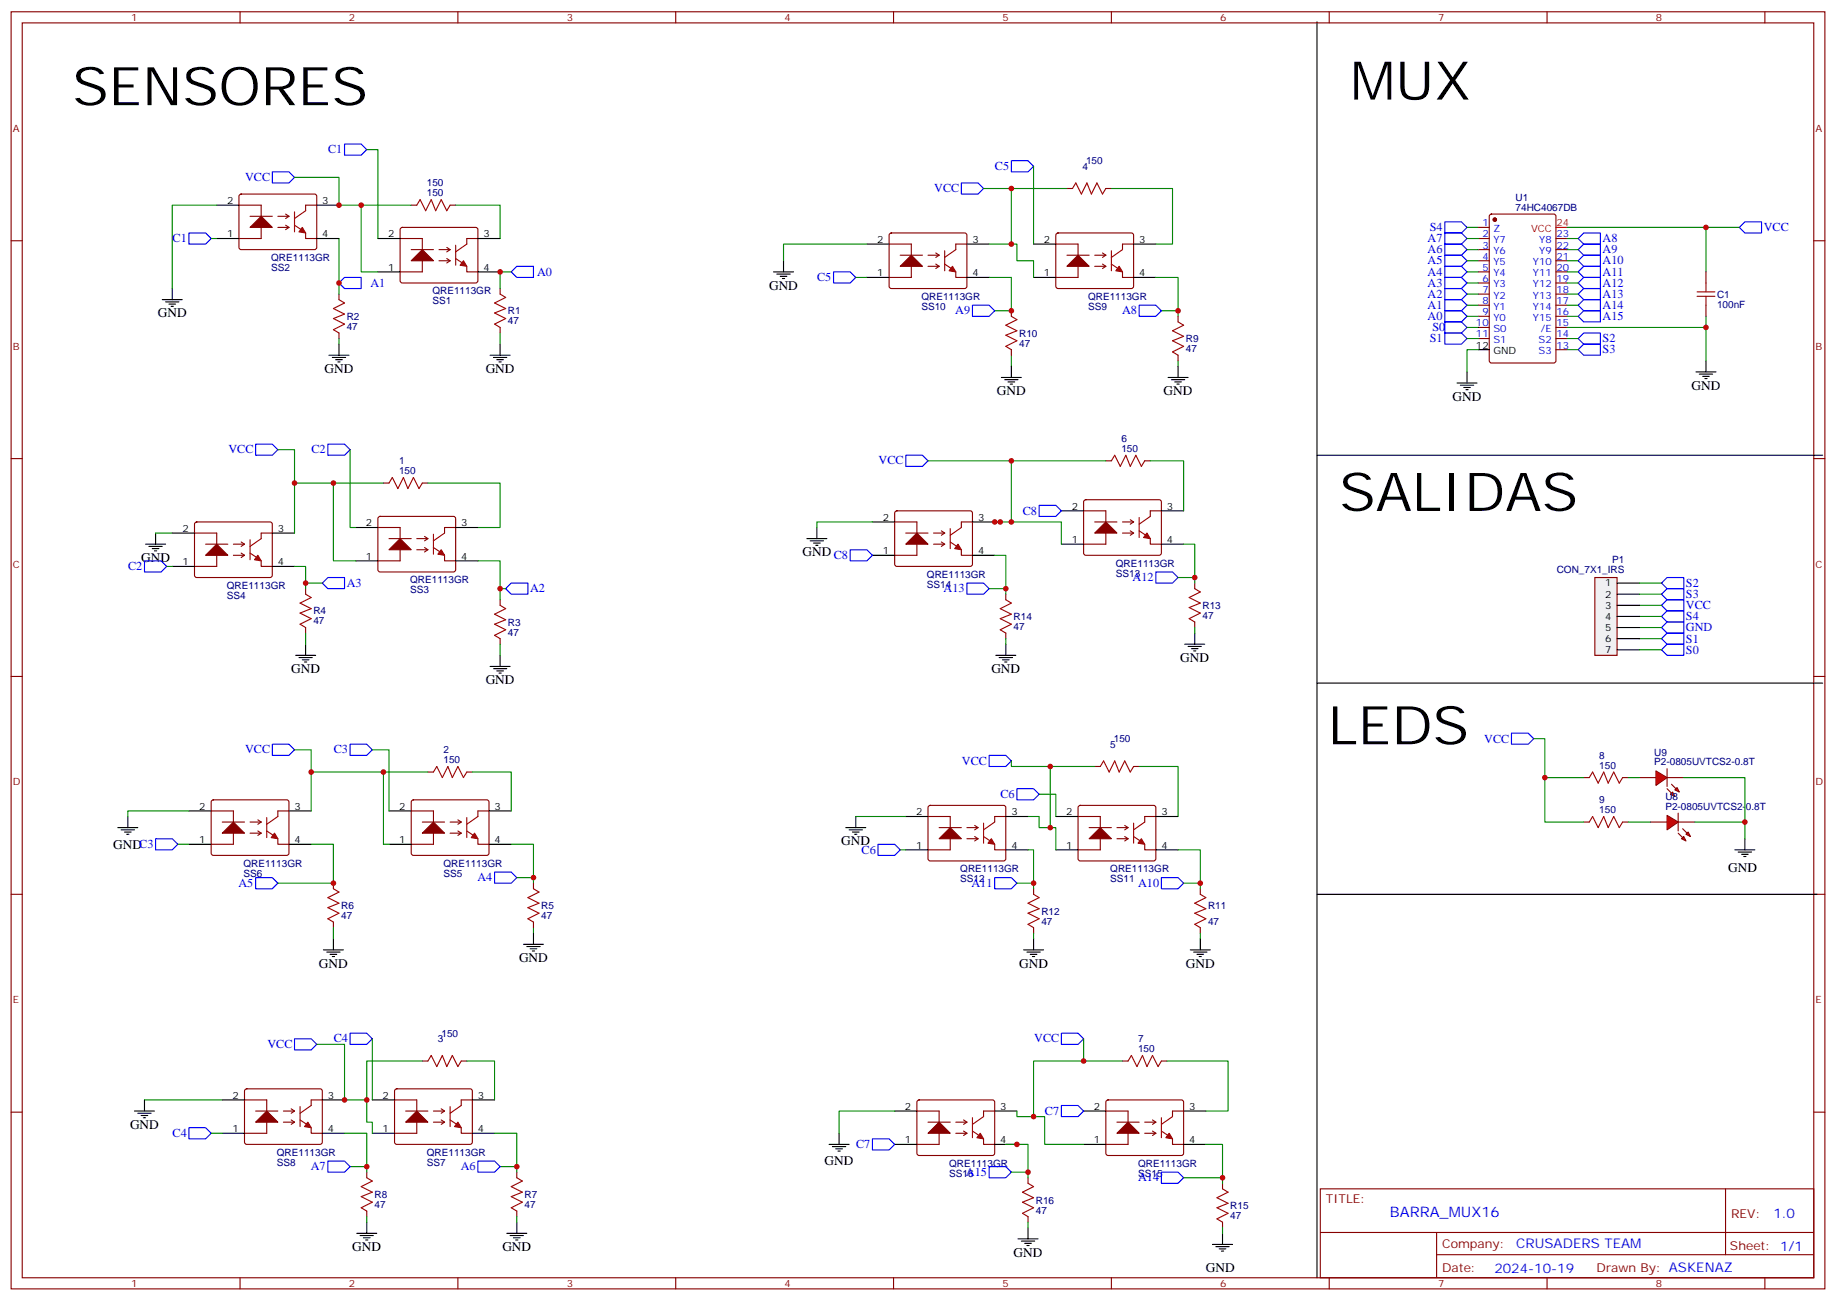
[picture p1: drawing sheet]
<svg xmlns="http://www.w3.org/2000/svg" width="583mm" height="413mm" viewBox="0 0 583 413" stroke-linecap="round" stroke-linejoin="round" font-family="sans-serif">
<g fill="none" stroke="#870000" stroke-width=".35">
<path d="M3.5 3.7h575.8v405.4h-575.8zM7.1 7.3h568.6v398.3h-568.6zM76.2 3.7v3.6M145.3 3.7v3.6M214.5 3.7v3.6M283.6 3.7v3.6M352.8 3.7v3.6M421.9 3.7v3.6M491.1 3.7v3.6M560.2 3.7v3.6M3.5 76.4h3.6M469.2 72.2h3.5"/>
<path d="M469.2 75.7h3.5M469.2 79.2h3.5M473 68.2l.4-.3h19.8l.6 .5 .1 46.1-.5 .7h-20l-.6-.4-.1-46.1zM493.9 75.7h3.5M493.9 79.2h3.5M575.7 76.4h3.6M469.2 82.8h3.5M469.2 86.3h3.5M469.2 89.8h3.5M469.2 93.3h3.5M469.2 96.9h3.5M493.9 82.8h3.5"/>
<path d="M493.9 86.3h3.5M493.9 89.8h3.5M493.9 93.3h3.5M493.9 96.9h3.5M469.2 100.4h3.5M469.2 103.9h3.5M469.2 107.5h3.5M493.9 100.4h3.5M493.9 103.9h3.5M493.9 107.5h3.5M493.9 111h3.5M3.5 145.6h3.6"/>
<path d="M575.7 145.6h3.6M3.5 214.7h3.6M575.7 214.7h3.6M520.3 246.8h5.3M529.2 246.8h5.3M3.5 283.8h3.6M575.7 283.8h3.6M3.5 353h3.6M575.7 353h3.6M419.1 377.3h156.6v28.3h-156.6zM547.7 377.4v20.8M419.1 391.2h156.5"/>
<path d="M456 398.2h119.6M456 391.2v14.1M76.2 405.6v3.5M145.3 405.6v3.5M214.5 405.6v3.5M283.6 405.6v3.5M352.8 405.6v3.5M421.9 405.6v3.5M491.1 405.6v3.5M560.2 405.6v3.5"/>
</g>
<circle cx="474.5" cy="69.7" r=".53" fill="#870000" stroke="#870000" stroke-width=".35"/>
<path d="M469.2 111h3.5" fill="none" stroke="#000" stroke-width=".35"/>
<path d="M493.9 72.2h3.5" fill="none" stroke="#f00" stroke-width=".35"/>
<g fill="#f00" stroke="#870000" stroke-width=".35">
<path d="M531.6 250.7l.7-.7 .7 1.4z"/>
<path d="M530.2 252.1l.7-.7 .7 1.4z"/>
</g>
<path d="M529.2 250.3l1.4 1.4M529.2 244v5.6M530.6 248.9l1.4 1.4" fill="none" stroke="#870000" stroke-width=".35"/>
<path d="M525.6 244.7l3.6 2.1-3.6 2.5z" fill="#f00" stroke="#870000" stroke-width=".35"/>
<path d="M523.9 260.9h5.3M532.7 260.9h5.3" fill="none" stroke="#870000" stroke-width=".35"/>
<g fill="#f00" stroke="#870000" stroke-width=".35">
<path d="M535.9 264.1l.7 1.4-1.4-.7z"/>
<path d="M533.8 266.2l.7-.7 .7 1.4z"/>
</g>
<path d="M532.7 258.1v5.6M532.7 264.4l1.4 1.5M534.1 263l1.4 1.4" fill="none" stroke="#870000" stroke-width=".35"/>
<path d="M529.2 258.8l3.5 2.1-3.5 2.5z" fill="#f00" stroke="#870000" stroke-width=".35"/>
<g fill="none" stroke="#00f" stroke-width=".35">
<path d="M458.6 70.4h5.3l1.8 1.8-1.8 1.7h-5.3zM458.6 77.5h5.3l1.8 1.7-1.8 1.8h-5.3zM458.6 73.9h5.3l1.8 1.8-1.8 1.8h-5.3zM502.7 73.9h5.3v3.6h-5.3l-1.8-1.8zM502.7 77.5h5.3v3.5h-5.3l-1.8-1.8zM553.9 70.4h5.3v3.5h-5.3l-1.8-1.7zM109.4 88.1h5.3v3.5h-5.3l-1.8-1.8zM164 84.5h5.3v3.6h-5.3l-1.7-1.8zM458.6 98.6h5.3l1.8 1.8-1.8 1.8h-5.3zM458.6 95.1h5.3l1.8 1.8-1.8 1.7h-5.3zM458.6 91.6h5.3l1.8 1.7-1.8 1.8h-5.3zM458.6 88.1h5.3l1.8 1.7-1.8 1.8h-5.3z"/>
<path d="M458.6 84.5h5.3l1.8 1.8-1.8 1.8h-5.3zM458.6 81h5.3l1.8 1.8-1.8 1.7h-5.3zM500.9 96.9l1.8-1.8h5.3v3.5h-5.3zM502.7 81h5.3v3.5h-5.3l-1.8-1.7zM502.7 84.5h5.3v3.6h-5.3l-1.8-1.8zM502.7 88.1h5.3v3.5h-5.3l-1.8-1.8zM502.7 91.6h5.3v3.5h-5.3l-1.8-1.8zM458.6 102.2h5.3l1.8 1.7-1.8 1.8h-5.3zM458.6 105.7h5.3l1.8 1.8-1.8 1.7h-5.3zM500.9 111l1.8-1.8h5.3v3.5h-5.3zM500.9 100.4l1.8-1.8h5.3v3.6h-5.3zM502.7 105.7h5.3v3.5h-5.3l-1.8-1.7z"/>
<path d="M527.4 199.2l1.8-1.8h5.3v3.5h-5.3zM529.2 183.3h5.3v3.5h-5.3l-1.8-1.7zM529.2 186.8h5.3v3.6h-5.3l-1.8-1.8zM529.2 190.4h5.3v3.5h-5.3l-1.8-1.8zM529.2 193.9h5.3v3.5h-5.3l-1.8-1.7zM529.2 200.9h5.3v3.6h-5.3l-1.8-1.8zM529.2 204.5h5.3v3.5h-5.3l-1.8-1.8z"/>
</g>
<g fill="none" stroke="#870000" stroke-width=".35">
<path d="M75.8 65.1h7.1v10.6h-7.1M76.1 61.8l.5-.2h23.2l.5 .2 .2 .5v16.5l-.7 .4h-23.5l-.5-.7v-16.2zM79.4 68.7h7M88.2 68.7h3.5M88.2 72.2h3.5M90.7 71.5l1 .7M90.7 67.9l1 .8M91.7 72.2l-1 .7M91.7 68.7l-1 .7M97 73.9v1.8h3.5M100.5 65.1h-3.5v1.8M127 75.7h7.1v10.6h-7.1"/>
<path d="M127.2 72.4l.5-.2h23.3l.5 .2 .2 .5-.1 16.5-.6 .4h-23.6l-.4-.7v-16.2zM130.5 65.1h1.8M130.5 79.2h7.1M139.3 79.2h3.6M141.8 78.5l1.1 .7M142.9 65.1h1.7M142.9 79.2l-1.1 .7M151.7 75.7h-3.5v1.8M282.2 77.5h7.1v10.6h-7.1M282.5 74.1l.4-.2h23.3l.5 .2 .2 .5v16.6l-.7 .4-23.5-.1-.5-.6v-16.3zM306.9 77.5h-3.5v1.7M335.1 77.5h7.1v10.6h-7.1"/>
<path d="M335.4 74.1l.4-.2h23.3l.5 .2 .2 .5v16.6l-.7 .4-23.5-.1-.5-.6v-16.3zM359.8 77.5h-3.5v1.7M139.3 82.8h3.6M141.8 82.1l1.1 .7M142.9 82.8l-1.1 .7M148.2 84.5v1.8h3.5M285.8 81h7M294.6 81h3.5M294.6 84.5h3.5M297 83.8l1.1 .7M297 80.3l1.1 .7M298.1 84.5l-1.1 .7"/>
<path d="M298.1 81l-1.1 .7M303.4 86.3v1.8h3.5M338.7 81h7M347.5 81h3.5M347.5 84.5h3.5M350 83.8l1 .7M350 80.3l1 .7M351 84.5l-1 .7M351 81l-1 .7M356.3 86.3v1.8h3.5M344.2 158.8l.5-.2h23.2l.5 .2 .3 .5-.1 16.5-.7 .4h-23.5l-.4-.7v-16.2zM61.7 169.2h7.1v10.6h-7.1"/>
<path d="M62 165.9l.4-.2h23.3l.5 .2 .2 .5v16.5l-.7 .4-23.5-.1-.5-.6v-16.2zM65.3 172.7h7M74.1 176.2h3.5M74.1 172.7h3.5M76.6 175.5l1 .7M76.6 172l1 .7M77.6 176.2l-1 .8M77.6 172.7l-1 .7M82.9 178v1.8h3.5M86.4 169.2h-3.5v1.8M119.9 167.4h7.1v10.6h-7.1M120.2 164.1l.4-.2h23.3l.5 .2 .2 .5v16.5l-.7 .4h-23.5l-.5-.7v-16.2z"/>
<path d="M123.5 171h7M132.3 171h3.5M132.3 174.5h3.5M134.8 173.8l1 .7M134.8 170.3l1 .7M135.8 174.5l-1 .7M135.8 171l-1 .7M141.1 176.2v1.8h3.5M144.6 167.4h-3.5v1.8M284 165.7h7v10.5h-7M284.2 162.3l.5-.2h23.3l.5 .2 .2 .5-.1 16.5-.6 .5-23.6-.1-.4-.6v-16.3zM287.5 169.2h7.1"/>
<path d="M296.3 169.2h3.6M296.3 172.7h3.6M298.8 172l1.1 .7M298.8 168.5l1.1 .7M299.9 172.7l-1.1 .7M299.9 169.2l-1.1 .7M305.2 174.5v1.7h3.5M308.7 165.7h-3.5v1.7M344 162.1h7v10.6h-7M347.5 165.7h7M356.3 169.2h3.5M356.3 165.7h3.5"/>
<path d="M358.8 168.5l1 .7M358.8 165l1 .7M359.8 169.2l-1 .7M359.8 165.7l-1 .7M365.1 171v1.7h3.6M368.7 162.1h-3.6v1.8M67 257.4h7.1v10.6h-7.1M67.3 254.1l.4-.2h23.3l.5 .2 .2 .5v16.5l-.7 .4-23.5-.1-.5-.6v-16.2zM91.7 257.4h-3.5v1.8M130.5 257.4h7.1v10.6h-7.1M130.8 254.1l.4-.2h23.3l.5 .2 .2 .5v16.5l-.7 .4-23.5-.1-.5-.6v-16.2zM155.2 257.4h-3.5v1.8"/>
<path d="M294.6 259.2h7v10.5h-7M294.8 255.8l.5-.2h23.3l.5 .2 .2 .5-.1 16.5-.6 .5-23.6-.1-.4-.6v-16.3zM319.3 259.2h-3.6v1.7M342.2 259.2h7v10.5h-7M342.4 255.8l.5-.2h23.3l.5 .2 .2 .5-.1 16.5-.6 .5-23.6-.1-.4-.6v-16.3zM366.9 259.2h-3.5v1.7M70.6 260.9h7M79.4 260.9h3.5M79.4 264.4h3.5M81.8 263.7l1.1 .7M81.8 260.2l1.1 .7M82.9 264.4l-1.1 .7"/>
<path d="M82.9 260.9l-1.1 .7M88.2 266.2v1.8h3.5M134.1 260.9h7M142.9 260.9h3.5M142.9 264.4h3.5M145.3 263.7l1.1 .7M145.3 260.2l1.1 .7M146.4 264.4l-1.1 .7M146.4 260.9l-1.1 .7M151.7 266.2v1.8h3.5M298.1 262.7h7.1M306.9 262.7h3.5"/>
<path d="M306.9 266.2h3.5M309.4 265.5l1 .7M309.4 262l1 .7M310.4 266.2l-1 .7M310.4 262.7l-1 .7M315.7 268v1.7h3.6M345.7 262.7h7.1M354.5 262.7h3.6M354.5 266.2h3.6M357 265.5l1.1 .7M357 262l1.1 .7M358.1 266.2l-1.1 .7"/>
<path d="M358.1 262.7l-1.1 .7M363.4 268v1.7h3.5M77.6 349.1h7.1v10.6h-7.1M77.8 345.8l.5-.2h23.3l.5 .2 .2 .5-.1 16.5-.6 .4h-23.6l-.4-.7v-16.2zM81.1 352.6h7.1M90 356.2h3.5M90 352.6h3.5M92.4 355.5l1.1 .7M92.4 351.9l1.1 .7M93.5 356.2l-1.1 .7M93.5 352.6l-1.1 .7M98.8 357.9v1.8h3.5"/>
<path d="M102.3 349.1h-3.5v1.8M125.2 349.1h7.1v10.6h-7.1M125.5 345.8l.4-.2h23.3l.5 .2 .2 .5v16.5l-.7 .4h-23.5l-.5-.7v-16.2zM128.8 352.6h7M137.6 356.2h3.5M137.6 352.6h3.5M140.1 355.5l1 .7M140.1 351.9l1 .7M141.1 356.2l-1 .7M141.1 352.6l-1 .7M146.4 357.9v1.8h3.5M149.9 349.1h-3.5v1.8"/>
<path d="M291 352.6h7.1v10.6h-7.1M291.3 349.3l.4-.2h23.3l.5 .2 .2 .5v16.5l-.7 .4h-23.5l-.5-.7v-16.2zM294.6 356.2h7M303.4 356.2h3.5M303.4 359.7h3.5M305.9 359l1 .7M305.9 355.5l1 .7M306.9 359.7l-1 .7M306.9 356.2l-1 .7M315.7 352.6h-3.5v1.8M351 352.6h7.1v10.6h-7.1M351.2 349.3l.5-.2h23.3l.5 .2 .2 .5-.1 16.5-.6 .4h-23.6l-.4-.7v-16.2z"/>
<path d="M354.5 356.2h7.1M363.4 356.2h3.5M363.4 359.7h3.5M365.8 359l1.1 .7M365.8 355.5l1.1 .7M366.9 359.7l-1.1 .7M366.9 356.2l-1.1 .7M375.7 352.6h-3.5v1.8M312.2 361.5v1.7h3.5M372.2 361.5v1.7h3.5"/>
</g>
<g fill="#870000" stroke="#870000" stroke-width=".35">
<path d="M294.6 359.7l3.5-3.5 3.5 3.5z"/>
<path d="M354.5 359.7l3.6-3.5 3.5 3.5z"/>
<path d="M291 169.2l3.6 3.5h-7.1z"/>
<path d="M347.5 169.2l3.5-3.5 3.5 3.5z"/>
<path d="M298.1 266.2l3.5-3.5 3.6 3.5z"/>
<path d="M345.7 266.2l3.5-3.5 3.6 3.5z"/>
<path d="M285.8 84.5l3.5-3.5 3.5 3.5z"/>
<path d="M338.7 84.5l3.5-3.5 3.5 3.5z"/>
<path d="M81.1 356.2l3.6-3.6 3.5 3.6z"/>
<path d="M128.8 356.2l3.5-3.6 3.5 3.6z"/>
<path d="M70.6 264.4l3.5-3.5 3.5 3.5z"/>
<path d="M134.1 264.4l3.5-3.5 3.5 3.5z"/>
<path d="M65.3 176.2l3.5-3.5 3.5 3.5z"/>
<path d="M123.5 174.5l3.5-3.5 3.5 3.5z"/>
<path d="M79.4 72.2l3.5-3.5 3.5 3.5z"/>
<path d="M130.5 82.8l3.6-3.6 3.5 3.6z"/>
</g>
<g fill="none" stroke="#000" stroke-width=".35">
<path d="M68.8 75.7h7M68.8 65.1h7M100.5 75.7h7.1M100.5 65.1h7.1M119.9 75.7h7.1M151.7 75.7h7M275.2 77.5h7M306.9 77.5h7.1M328.1 77.5h7M359.8 77.5h7.1M119.9 86.3h7.1M151.7 86.3h7"/>
<path d="M275.2 88.1h7M306.9 88.1h7.1M328.1 88.1h7M359.8 88.1h7.1M104.4 112.7h6.4M105.5 113.5h4.2M106.5 114.2h2.2M107.2 114.9h.7M107.6 109.2v3.5M538.3 118h6.4M539.4 118.7h4.2M540.5 119.5h2.1"/>
<path d="M541.5 114.5v3.5M541.2 120.2h.7M54.7 179.8h7M54.7 169.2h7M86.4 179.8h7.1M86.4 169.2h7.1M112.9 178h7M112.9 167.4h7M144.6 178h7.1M144.6 167.4h7.1M276.9 176.2h7.1M276.9 165.7h7.1"/>
<path d="M308.7 176.2h7M308.7 165.7h7M336.9 172.7h7.1M336.9 162.1h7.1M368.7 172.7h7M368.7 162.1h7M60 257.4h7M91.7 257.4h7.1M123.5 257.4h7M155.2 257.4h7.1M287.5 259.2h7.1M319.3 259.2h7"/>
<path d="M335.1 259.2h7.1M366.9 259.2h7M60 268h7M91.7 268h7.1M123.5 268h7M155.2 268h7.1M287.5 269.7h7.1M319.3 269.7h7M335.1 269.7h7.1M366.9 269.7h7M70.6 359.7h7M70.6 349.1h7"/>
<path d="M102.3 359.7h7.1M102.3 349.1h7.1M118.2 359.7h7M118.2 349.1h7M149.9 359.7h7.1M149.9 349.1h7.1M284 352.6h7M315.7 352.6h7.1M344 352.6h7M375.7 352.6h7.1M284 363.2h7M315.7 363.2h7.1"/>
<path d="M344 363.2h7M375.7 363.2h7.1"/>
</g>
<g fill="#a10000" stroke="#a10000" stroke-width=".35">
<path d="M311.1 359.7l1.1 1.8-2.1-.4z"/>
<path d="M371.1 359.7l1.1 1.8-2.1-.4z"/>
<path d="M304.1 172.7l1.1 1.8-2.2-.4z"/>
<path d="M364.1 169.2l1 1.8-2.1-.4z"/>
<path d="M314.7 266.2l1 1.8-2.1-.4z"/>
<path d="M362.3 266.2l1.1 1.8-2.2-.4z"/>
<path d="M302.3 84.5l1.1 1.8-2.1-.4z"/>
<path d="M355.2 84.5l1.1 1.8-2.1-.4z"/>
<path d="M97.7 356.2l1.1 1.7-2.1-.3z"/>
<path d="M145.3 356.2l1.1 1.7-2.1-.3z"/>
<path d="M87.1 264.4l1.1 1.8-2.1-.3z"/>
<path d="M150.6 264.4l1.1 1.8-2.1-.3z"/>
<path d="M81.8 176.2l1.1 1.8-2.1-.3z"/>
<path d="M140.1 174.5l1 1.7-2.1-.3z"/>
<path d="M96 72.2l1 1.7-2.1-.3z"/>
<path d="M147.1 82.8l1.1 1.7-2.2-.3z"/>
</g>
<g fill="none" stroke="#a10000" stroke-width=".35">
<path d="M93.5 67.2v6.4M93.5 71.5l2.1 1.4M97 66.9l-3.5 2.5M132.3 65.1l1-1.7 1.8 3.5 1.8-3.5 1.4 3.5 1.8-3.5 1.7 3.5 1.1-1.8M144.6 77.8v6.4M148.2 77.5l-3.6 2.4M299.9 79.6v6.3M303.4 79.2l-3.5 2.5M352.8 79.6v6.3M356.3 79.2l-3.5 2.5M144.6 82.1l2.2 1.4M299.9 83.8l2.1 1.4"/>
<path d="M352.8 83.8l2.1 1.4M79.4 171.3v6.4M79.4 175.5l2.1 1.5M82.9 171l-3.5 2.4M137.6 169.5v6.4M137.6 173.8l2.1 1.4M141.1 169.2l-3.5 2.5M301.6 167.8v6.3M301.6 172l2.1 1.4M305.2 167.4l-3.6 2.5M361.6 164.3v6.3M361.6 168.5l2.1 1.4"/>
<path d="M365.1 163.9l-3.5 2.5M84.7 259.5v6.4M88.2 259.2l-3.5 2.4M148.2 259.5v6.4M151.7 259.2l-3.5 2.4M84.7 263.7l2.1 1.4M148.2 263.7l2.1 1.4M312.2 261.3v6.3M312.2 265.5l2.1 1.4M315.7 260.9l-3.5 2.5M359.8 261.3v6.3M359.8 265.5l2.1 1.4"/>
<path d="M363.4 260.9l-3.6 2.5M95.2 351.2v6.4M95.2 355.5l2.2 1.4M98.8 350.9l-3.6 2.4M142.9 351.2v6.4M142.9 355.5l2.1 1.4M146.4 350.9l-3.5 2.4M308.7 354.8v6.3M308.7 359l2.1 1.4M312.2 354.4l-3.5 2.5M368.7 354.8v6.3M368.7 359l2.1 1.4"/>
<path d="M372.2 354.4l-3.5 2.5"/>
</g>
<path d="M520.3 188.6h7.1M520.3 192.1h7.1M520.3 195.7h7.1M520.3 199.2h7.1M520.3 202.7h7.1M520.3 206.2h7.1" fill="none" stroke="#008700" stroke-width=".35"/>
<path d="M506.2 183.3h7.1v24.7h-7.1z" fill="#f0f0f0" stroke="#870000" stroke-width=".35"/>
<g fill="none" stroke="#000" stroke-width=".35">
<path d="M418 6.9v398.7M51.5 95.1h6.4M52.6 95.8h4.2M53.6 96.5h2.1M54.3 97.2h.7M54.7 91.6v3.5M245.5 86.3h6.4M246.6 87h4.2M247.6 87.7h2.2M248.4 88.4h.7M248.7 82.8v3.5M155.6 112.7h6.3"/>
<path d="M156.6 113.5h4.3M157.7 114.2h2.1M158.4 114.9h.7M158.7 109.2v3.5M317.9 119.8h6.3M321 116.3v3.5M370.8 119.8h6.3M373.9 116.3v3.5M465.7 118v3.6M318.9 120.5h4.2M320 121.2h2.1M320.7 121.9h.7"/>
<path d="M371.8 120.5h4.3M372.9 121.2h2.1M373.6 121.9h.7M462.5 121.6h6.3M463.5 122.3h4.3M464.6 123h2.1M465.3 123.7h.7M418 144.5h160.6M46.2 172.7h6.4M47.3 173.4h4.2M48.3 174.1h2.1M49 174.8h.7"/>
<path d="M49.4 169.2v3.5M256.1 171h6.4M257.2 171.7h4.2M258.2 172.4h2.1M258.9 173.1h.7M259.3 167.4v3.6M513.3 185.1h7M513.3 188.6h7M513.3 192.1h7M513.3 195.7h7M513.3 199.2h7M93.8 208h6.4"/>
<path d="M94.9 208.7h4.2M96 209.4h2.1M96.7 210.1h.7M97 204.5v3.5M155.6 211.5h6.3M156.6 212.2h4.3M157.7 212.9h2.1M158.4 213.6h.7M158.7 208v3.5M316.1 208h6.3M317.1 208.7h4.3M318.2 209.4h2.1"/>
<path d="M318.9 210.1h.7M319.3 204.5v3.5M376.1 204.5h6.3M377.1 205.2h4.3M378.2 205.9h2.1M378.9 206.6h.7M379.2 200.9v3.6M418 216.8h160.6M513.3 202.7h7M513.3 206.2h7M40.6 259.2v3.5M271.6 259.2v3.5"/>
<path d="M37.4 262.7h6.3M38.5 263.4h4.2M39.5 264.1h2.1M40.2 264.8h.7M268.5 262.7h6.3M269.5 263.4h4.3M270.6 264.1h2.1M271.3 264.8h.7M550.7 269.7h6.3M551.7 270.4h4.3M552.8 271.1h2.1M553.5 271.9h.7"/>
<path d="M553.9 266.2v3.5M105.8 298v3.5M166.2 299.7h6.3M169.3 296.2v3.5M328.1 298v3.5M381 298v3.5M418 283.8h158.8M102.7 301.5h6.3M103.7 302.2h4.2M104.8 302.9h2.1M105.5 303.6h.7M167.2 300.4h4.2"/>
<path d="M168.3 301.1h2.1M169 301.8h.7M324.9 301.5h6.4M326 302.2h4.2M327 302.9h2.1M327.7 303.6h.7M377.8 301.5h6.4M378.9 302.2h4.2M379.9 302.9h2.2M380.6 303.6h.8M42.7 352.6h6.3M43.7 353.3h4.3"/>
<path d="M44.8 354h2.1M45.5 354.8h.7M45.9 349.1v3.5M266.3 359.7v3.5M263.2 363.2h6.3M264.2 363.9h4.3M265.3 364.6h2.1M266 365.3h.7M113.2 391.4h6.4M114.3 392.1h4.2M115.4 392.9h2.1M116.1 393.6h.7"/>
<path d="M116.4 387.9v3.5M160.9 391.4h6.3M161.9 392.1h4.3M163 392.9h2.1M163.7 393.6h.7M164 387.9v3.5M323.1 393.2h6.4M324.2 393.9h4.2M325.3 394.6h2.1M326 395.3h.7M326.3 389.7v3.5M384.9 395h6.3"/>
<path d="M385.9 395.7h4.3M387 396.4h2.1M387.7 397.1h.7M388.1 391.4v3.6"/>
</g>
<g fill="none" stroke="#008700" stroke-width=".35">
<path d="M93.5 56.3h14.1v8.8h7.1M116.4 47.5h3.5v28.2M312.2 59.8h8.8M328.1 52.8v24.7M338.7 59.8h-17.7v17.7h-7M352.8 59.8h19.4v17.7h-5.3M67 75.7h1.8M68.8 65.1h-14.1v26.5M107.6 75.7v17.6M130.5 65.1h-15.8v21.2h5.2M144.6 65.1h14.1v10.6M275.2 77.5h-26.5v5.3"/>
<path d="M321 77.5h1.8v5.3h5.3v5.3M465.7 79.2h3.5M465.7 75.7h3.5M465.7 72.2h3.5M497.4 79.2h3.5M497.4 75.7h3.5M497.4 72.2h54.7M541.5 72.2v14.1M162.3 86.3h-3.6v5.3M271.6 88.1h3.6M314 88.1h7v10.5h-5.3M366.9 88.1h7v12.3"/>
<path d="M368.7 98.6h5.2M465.7 96.9h3.5M465.7 93.3h3.5M465.7 89.8h3.5M465.7 86.3h3.5M465.7 82.8h3.5M497.4 82.8h3.5M497.4 96.9h3.5M497.4 93.3h3.5M497.4 89.8h3.5M497.4 86.3h3.5M107.6 107.5v1.7"/>
<path d="M158.7 105.7v3.5M321 112.7v3.6M373.9 114.5v1.8M465.7 100.4h3.5M465.7 103.9h3.5M465.7 107.5h3.5M469.2 111h-3.5v7M497.4 103.9h44.1v10.6M497.4 100.4h3.5M497.4 107.5h3.5M497.4 111h3.5M541.5 100.4v3.5"/>
<path d="M88.2 142.7h5.3v26.5M93.5 153.3h12.3M111.1 142.7v24.7h1.8M121.7 153.3h-15.9v24.7h7.1M135.8 153.3h22.9v14.1h-7M294.6 146.3h56.4M321 146.3v19.4M365.1 146.3h10.6v15.8M49.4 169.2h5.3M52.9 179.8h1.8M93.5 179.8h3.5v5.3M151.7 178h7v12.4"/>
<path d="M276.9 165.7h-17.6v1.7M315.7 176.2h3.6v12.4M317.5 165.7h-1.8h21.2v7M375.7 172.7h3.5v12.4M102.3 185.1h-5.3v1.7M158.7 186.8h1.8M314 186.8h5.3M373.9 183.3h5.3M379.2 199.2v1.7M520.3 185.1h7.1M97 200.9v3.6M158.7 204.5v3.5"/>
<path d="M319.3 202.7v1.8M93.5 238h5.3v19.4M118.2 238h5.3v19.4M486.8 234.5h3.6v12.3M60 257.4h-19.4v1.8M98.8 245h22.9v23h1.8M121.7 245h14.1M149.9 245h12.4v12.4M271.6 259.2h15.9M321 241.5v1.8h26.5M326.3 259.2h3.5v3.5h5.3v7M329.8 252.1h5.3v7.1"/>
<path d="M333.4 243.3v19.4M361.6 243.3h12.3v15.9M502.7 246.8h-12.3v14.1h12.3M516.8 246.8h3.5M534.5 246.8h19.4v19.4M56.4 268h3.6M98.8 268h7v12.3h-17.6M162.3 268h7v12.3M164 278.6h5.3M285.8 269.7h1.7M326.3 269.7h1.8v12.4M373.9 269.7h7.1v12.4"/>
<path d="M516.8 260.9h7.1M538 260.9h15.9M105.8 294.4v3.6M169.3 294.4v1.8M322.8 280.3h5.3M328.1 296.2v1.8M375.7 280.3h5.3M381 296.2v1.8M100.5 331.5h8.9v17.6h7M118.2 329.7v19.4M134.1 336.8h-17.7v19.4h1.8v3.5M148.2 336.8h8.8v12.3"/>
<path d="M344 329.7v7.1h12.3M344 336.8h-15.9v17.6M370.4 336.8h19.4v15.8h-7M45.9 349.1h24.7M67 359.7h3.6M109.4 359.7h7v12.3M157 359.7h7v12.3M284 352.6h-17.7v7.1M322.8 352.6v1.8h8.8v8.8h12.4M111.1 370.3h5.3M158.7 370.3h5.3M319.3 363.2h7v8.8h-5.3"/>
<path d="M326.3 372v1.8M375.7 373.8h12.4M382.8 363.2h5.3v12.4M116.4 386.2v1.7M164 386.2v1.7M326.3 387.9v1.8M388.1 389.7v1.7"/>
</g>
<g fill="none" stroke="#a10000" stroke-width=".35">
<path d="M340.4 59.8l1.1-1.7 1.8 3.5 1.7-3.5 1.4 3.5 1.8-3.5 1.8 3.5 1-1.8M107.6 95.1l1.8 1.1-3.6 1.7 3.6 1.8-3.6 1.4 3.6 1.8-3.6 1.7 1.8 1.1M158.7 93.3l1.8 1.1-3.5 1.8 3.5 1.7-3.5 1.4 3.5 1.8-3.5 1.8 1.7 1M538.7 92.6h5.6M538.7 94.1h5.6M541.5 89.8v2.8M541.5 94.1v2.8M321 100.4l1.8 1.1-3.5 1.7 3.5 1.8-3.5 1.4 3.5 1.8-3.5 1.7 1.7 1.1M373.9 102.2l1.8 1-3.5 1.8 3.5 1.8-3.5 1.4 3.5 1.7-3.5 1.8 1.7 1M123.5 153.3l1-1.7 1.8 3.5 1.8-3.5 1.4 3.5 1.7-3.5 1.8 3.5 1.1-1.8M352.8 146.3l1-1.8 1.8 3.5 1.8-3.5 1.4 3.5 1.7-3.5 1.8 3.5 1.1-1.7M97 188.6l1.8 1.1-3.6 1.7 3.6 1.8-3.6 1.4 3.6 1.8-3.6 1.7 1.8 1.1"/>
<path d="M158.7 192.1l1.8 1.1-3.5 1.7 3.5 1.8-3.5 1.4 3.5 1.8-3.5 1.7 1.7 1.1M319.3 190.4l1.7 1-3.5 1.8 3.5 1.7-3.5 1.5 3.5 1.7-3.5 1.8 1.8 1M379.2 186.8l1.8 1.1-3.5 1.8 3.5 1.7-3.5 1.4 3.5 1.8-3.5 1.8 1.7 1M137.6 245l1-1.7 1.8 3.5 1.8-3.5 1.4 3.5 1.7-3.5 1.8 3.5 1.1-1.8M349.2 243.3l1.1-1.8 1.8 3.5 1.7-3.5 1.4 3.5 1.8-3.5 1.8 3.5 1-1.7M504.5 246.8l1-1.8 1.8 3.6 1.8-3.6 1.4 3.6 1.7-3.6 1.8 3.6 1.1-1.8M504.5 260.9l1-1.7 1.8 3.5 1.8-3.5 1.4 3.5 1.7-3.5 1.8 3.5 1.1-1.8M105.8 282.1l1.8 1-3.5 1.8 3.5 1.8-3.5 1.4 3.5 1.7-3.5 1.8 1.7 1.1M169.3 282.1l1.8 1-3.5 1.8 3.5 1.8-3.5 1.4 3.5 1.7-3.5 1.8 1.7 1.1M328.1 283.8l1.7 1.1-3.5 1.8 3.5 1.7-3.5 1.4 3.5 1.8-3.5 1.8 1.8 1M381 283.8l1.8 1.1-3.6 1.8 3.6 1.7-3.6 1.4 3.6 1.8-3.6 1.8 1.8 1M135.8 336.8l1.1-1.8 1.7 3.5 1.8-3.5 1.4 3.5 1.8-3.5 1.7 3.5 1.1-1.7"/>
<path d="M358.1 336.8l1-1.8 1.8 3.5 1.8-3.5 1.4 3.5 1.7-3.5 1.8 3.5 1.1-1.7M116.4 373.8l1.8 1.1-3.5 1.7 3.5 1.8-3.5 1.4 3.5 1.8-3.5 1.7 1.7 1.1M164 373.8l1.8 1.1-3.5 1.7 3.5 1.8-3.5 1.4 3.5 1.8-3.5 1.7 1.7 1.1M326.3 375.6l1.8 1-3.5 1.8 3.5 1.8-3.5 1.4 3.5 1.7-3.5 1.8 1.7 1.1M388.1 377.3l1.7 1.1-3.5 1.8 3.5 1.7-3.5 1.4 3.5 1.8-3.5 1.8 1.8 1"/>
</g>
<g fill="none" stroke="#870000" stroke-width=".35">
<path d="M338.7 59.8h1.7M351 59.8h1.8M107.6 93.3v1.8M158.7 91.6v1.7M321 98.6v1.8M541.5 86.3v3.5M541.5 96.9v3.5M107.6 105.7v1.8M158.7 103.9v1.8M321 111v1.7M373.9 100.4v1.8M373.9 112.7v1.8"/>
<path d="M121.7 153.3h1.8M134.1 153.3h1.7M351 146.3h1.8M363.4 146.3h1.7M97 186.8v1.8M97 199.2v1.7M158.7 190.4v1.7M319.3 188.6v1.8M379.2 185.1v1.7M379.2 197.4v1.8M158.7 202.7v1.8M319.3 200.9v1.8"/>
<path d="M135.8 245h1.8M148.2 245h1.7M347.5 243.3h1.7M359.8 243.3h1.8M502.7 246.8h1.8M515.1 246.8h1.7M502.7 260.9h1.8M515.1 260.9h1.7M105.8 280.3v1.8M105.8 292.7v1.7M169.3 280.3v1.8M169.3 292.7v1.7"/>
<path d="M328.1 282.1v1.7M328.1 294.4v1.8M381 282.1v1.7M381 294.4v1.8M134.1 336.8h1.7M146.4 336.8h1.8M356.3 336.8h1.8M368.7 336.8h1.7M116.4 372v1.8M164 372v1.8M326.3 373.8v1.8M388.1 375.6v1.7"/>
<path d="M116.4 384.4v1.8M164 384.4v1.8M326.3 386.2v1.7M388.1 387.9v1.8"/>
</g>
<g fill="none" stroke="#00f" stroke-width=".35">
<path d="M86.4 54.5h5.3l1.8 1.8-1.8 1.8h-5.3zM109.4 45.7h5.3l1.7 1.8-1.7 1.7h-5.3zM305.2 58.1h5.2l1.8 1.7-1.8 1.8h-5.2zM321 51h5.3l1.8 1.8-1.8 1.7h-5.3zM60 73.9h5.3l1.7 1.8-1.7 1.8h-5.3zM264.6 86.3h5.3l1.7 1.8-1.7 1.7h-5.3zM308.7 96.9h5.3l1.7 1.7-1.7 1.8h-5.3zM361.6 96.9h5.3l1.8 1.7-1.8 1.8h-5.3zM81.1 141h5.3l1.8 1.7-1.8 1.8h-5.3zM104.1 141h5.3l1.7 1.7-1.7 1.8h-5.3zM287.5 144.5h5.3l1.8 1.8-1.8 1.7h-5.3zM45.9 178h5.3l1.7 1.8-1.7 1.7h-5.3z"/>
<path d="M269.9 174.5h5.3l1.7 1.7-1.7 1.8h-5.3zM329.8 160.4h5.3l1.8 1.7-1.8 1.8h-5.3zM104.1 183.3h5.3v3.5h-5.3l-1.8-1.7zM162.3 185.1h5.3v3.5h-5.3l-1.8-1.8zM306.9 185.1h5.3l1.8 1.7-1.8 1.8h-5.3zM366.9 181.5h5.3l1.7 1.8-1.7 1.8h-5.3zM86.4 236.2h5.3l1.8 1.8-1.8 1.7h-5.3zM111.1 236.2h5.3l1.8 1.8-1.8 1.7h-5.3zM314 239.7h5.3l1.7 1.8-1.7 1.8h-5.3zM479.8 232.7h5.3l1.7 1.8-1.7 1.7h-5.3zM322.8 250.3h5.3l1.7 1.8-1.7 1.8h-5.3zM49.4 266.2h5.3l1.7 1.8-1.7 1.7h-5.3z"/>
<path d="M81.1 278.6h5.3l1.8 1.7-1.8 1.8h-5.3zM157 276.8h5.3l1.7 1.8-1.7 1.7h-5.3zM278.7 268h5.3l1.8 1.7-1.8 1.8h-5.3zM315.7 278.6h5.3l1.8 1.7-1.8 1.8h-5.3zM368.7 278.6h5.2l1.8 1.7-1.8 1.8h-5.2zM93.5 329.7h5.3l1.7 1.8-1.7 1.7h-5.3zM111.1 327.9h5.3l1.8 1.8-1.8 1.8h-5.3zM336.9 327.9h5.3l1.8 1.8-1.8 1.8h-5.3zM60 357.9h5.3l1.7 1.8-1.7 1.8h-5.3zM336.9 350.9h5.3l1.8 1.7-1.8 1.8h-5.3zM104.1 368.5h5.3l1.7 1.8-1.7 1.7h-5.3zM151.7 368.5h5.3l1.7 1.8-1.7 1.7h-5.3z"/>
<path d="M276.9 361.5h5.3l1.8 1.7-1.8 1.8h-5.3zM314 370.3h5.3l1.7 1.7-1.7 1.8h-5.3zM368.7 372h5.2l1.8 1.8-1.8 1.8h-5.2z"/>
</g>
<g fill="#c00">
<circle cx="158.8" cy="186.8" r=".88"/>
<circle cx="169.3" cy="278.6" r=".88"/>
<circle cx="105.8" cy="280.3" r=".88"/>
<circle cx="164" cy="370.3" r=".88"/>
<circle cx="116.4" cy="370.3" r=".88"/>
<circle cx="373.9" cy="98.6" r=".88"/>
<circle cx="321" cy="98.6" r=".88"/>
<circle cx="381" cy="280.3" r=".88"/>
<circle cx="379.2" cy="183.3" r=".88"/>
<circle cx="319.3" cy="186.8" r=".88"/>
<circle cx="388.1" cy="373.8" r=".88"/>
<circle cx="326.3" cy="372" r=".88"/>
<circle cx="107.6" cy="89.8" r=".88"/>
<circle cx="158.8" cy="86.3" r=".88"/>
<circle cx="114.7" cy="65.1" r=".88"/>
<circle cx="107.6" cy="65.1" r=".88"/>
<circle cx="105.8" cy="153.3" r=".88"/>
<circle cx="97" cy="185.1" r=".88"/>
<circle cx="93.5" cy="153.3" r=".88"/>
<circle cx="98.8" cy="245" r=".88"/>
<circle cx="121.7" cy="245" r=".88"/>
<circle cx="116.4" cy="349.1" r=".88"/>
<circle cx="109.4" cy="349.1" r=".88"/>
<circle cx="321" cy="59.8" r=".88"/>
<circle cx="328.1" cy="280.3" r=".88"/>
<circle cx="321" cy="77.5" r=".88"/>
<circle cx="333.4" cy="243.3" r=".88"/>
<circle cx="333.4" cy="262.7" r=".88"/>
<circle cx="322.8" cy="363.2" r=".88"/>
<circle cx="344" cy="336.8" r=".88"/>
<circle cx="328.1" cy="354.4" r=".88"/>
<circle cx="315.7" cy="165.7" r=".88"/>
<circle cx="317.5" cy="165.7" r=".88"/>
<circle cx="321" cy="165.7" r=".88"/>
<circle cx="321" cy="146.3" r=".88"/>
<circle cx="541.5" cy="103.9" r=".88"/>
<circle cx="541.5" cy="72.2" r=".88"/>
<circle cx="490.4" cy="246.8" r=".88"/>
<circle cx="553.9" cy="260.9" r=".88"/>
</g>
<g font-size="16.9">
<text x="22.9" y="33.4">SENSORES</text>
<text x="428.6" y="31.6">MUX</text>
<text x="425.1" y="162.1">SALIDAS</text>
<text x="421.6" y="236.2">LEDS</text>
</g>
<text font-size="4.6" fill="#00f" x="441.2" y="386.4">BARRA_MUX16</text>
<g font-size="4.2">
<text x="244.1" y="91.9">GND</text>
<text x="50.1" y="100.8">GND</text>
<text x="103" y="118.4">GND</text>
<text x="154.2" y="118.4">GND</text>
<text x="316.4" y="125.4">GND</text>
<text x="369.4" y="125.4">GND</text>
<text x="536.9" y="123.7">GND</text>
<text x="461.1" y="127.2">GND</text>
<text x="44.8" y="178.4">GND</text>
<text x="254.7" y="176.6">GND C8</text>
<text x="92.4" y="213.6">GND</text>
<text x="314.7" y="213.6">GND</text>
<text x="374.6" y="210.1">GND</text>
<text x="154.2" y="217.2">GND</text>
<text x="35.9" y="269.4">GNDC3</text>
<text x="267.1" y="268.3">GND</text>
<text x="548.6" y="276.8">GND</text>
<text x="164.7" y="305.4">GND</text>
<text x="101.2" y="307.1">GND</text>
<text x="323.5" y="307.1">GND</text>
<text x="376.4" y="307.1">GND</text>
<text x="41.3" y="358.3">GND</text>
<text x="261.8" y="369.9">GND</text>
<text x="111.8" y="397.1">GND</text>
<text x="159.5" y="397.1">GND</text>
<text x="321.7" y="398.9">GND</text>
<text x="382.8" y="403.8">GND</text>
</g>
<g font-size="4.2" fill="#00f">
<text x="562.9" y="386.6">1.0</text>
<text x="481.3" y="396.2">CRUSADERS TEAM</text>
<text x="474.4" y="404">2024-10-19</text>
</g>
<g font-size="3.9" fill="#00f">
<text x="104.2" y="48.7">C1</text>
<text x="315.8" y="53.9">C5</text>
<text x="77.8" y="57.5">VCC</text>
<text x="296.5" y="61">VCC</text>
<text x="54.8" y="76.9">C1</text>
<text x="453.2" y="76.9">A7</text>
<text x="453.8" y="73.3">S4</text>
<text x="508.7" y="76.9">A8</text>
<text x="559.9" y="73.4">VCC</text>
<text x="453.2" y="83.9">A5</text>
<text x="453.2" y="80.4">A6</text>
<text x="508.7" y="80.4">A9</text>
<text x="508.7" y="83.9">A10</text>
<text x="170.5" y="87.5">A0</text>
<text x="259.4" y="89.2">C5</text>
<text x="453.2" y="87.5">A4</text>
<text x="508.7" y="87.5">A11</text>
<text x="117.6" y="91">A1</text>
<text x="453.2" y="94.5">A2</text>
<text x="453.2" y="91">A3</text>
<text x="508.7" y="91">A12</text>
<text x="508.7" y="94.5">A13</text>
<text x="303.2" y="99.8">A9</text>
<text x="356.2" y="99.8">A8</text>
<text x="453.2" y="101.7">A0</text>
<text x="453.2" y="98">A1</text>
<text x="508.7" y="98">A14</text>
<text x="508.7" y="101.6">A15</text>
<text x="454.7" y="105.2">S0</text>
<text x="453.8" y="108.6">S1</text>
<text x="508.7" y="108.6">S2</text>
<text x="508.7" y="112.1">S3</text>
<text x="72.5" y="143.9">VCC</text>
<text x="98.9" y="143.9">C2</text>
<text x="278.9" y="147.4">VCC</text>
<text x="324.6" y="163.3">C8</text>
<text x="40.7" y="180.9">C2</text>
<text x="359.5" y="184.5">A12</text>
<text x="110.1" y="186.2">A3</text>
<text x="168.3" y="188">A2</text>
<text x="299.5" y="188">A13</text>
<text x="535.2" y="186.3">S2</text>
<text x="535.2" y="189.8">S3</text>
<text x="535.2" y="193.4">VCC</text>
<text x="535.2" y="196.9">S4</text>
<text x="535.2" y="200.4">GND</text>
<text x="535.2" y="204">S1</text>
<text x="535.2" y="207.5">S0</text>
<text x="77.8" y="239.1">VCC</text>
<text x="105.9" y="239.1">C3</text>
<text x="471.2" y="235.7">VCC</text>
<text x="305.4" y="242.7">VCC</text>
<text x="317.6" y="253.3">C6</text>
<text x="273.5" y="270.9">C6</text>
<text x="75.7" y="281.5">A5</text>
<text x="151.5" y="279.7">A4</text>
<text x="308.4" y="281.5">A11</text>
<text x="361.3" y="281.5">A10</text>
<text x="84.9" y="332.6">VCC</text>
<text x="105.9" y="330.9">C4</text>
<text x="328.3" y="330.9">VCC</text>
<text x="331.7" y="353.8">C7</text>
<text x="54.8" y="360.9">C4</text>
<text x="271.7" y="364.4">C7</text>
<text x="98.6" y="371.4">A7</text>
<text x="146.3" y="371.4">A6</text>
<text x="306.6" y="373.2">A15</text>
<text x="361.3" y="375">A14</text>
</g>
<g font-size="3.9" fill="#800">
<text x="420.9" y="381.9">TITLE:</text>
<text x="549.5" y="386.6">REV:</text>
<text x="457.8" y="396.1">Company:</text>
<text x="549.1" y="396.7">Sheet: 1/1</text>
<text x="457.8" y="403.8">Date:</text>
<text x="506.8" y="403.9">Drawn By: ASKENAZ</text>
</g>
<g font-size="3.2" fill="#800">
<text x="41.6" y="6.7">1</text>
<text x="110.8" y="6.7">2</text>
<text x="179.9" y="6.7">3</text>
<text x="249.1" y="6.7">4</text>
<text x="318.2" y="6.7">5</text>
<text x="387.3" y="6.7">6</text>
<text x="456.5" y="6.7">7</text>
<text x="525.6" y="6.7">8</text>
<text x="4.1" y="41.8">A</text>
<text x="576.3" y="41.8">A</text>
<text x="4.1" y="111">B</text>
<text x="576.3" y="111">B</text>
<text x="4.1" y="180.1">C</text>
<text x="576.3" y="180.1">C</text>
<text x="4.1" y="249.3">D</text>
<text x="576.3" y="249.3">D</text>
<text x="4.1" y="318.4">E</text>
<text x="576.3" y="318.4">E</text>
<text x="41.6" y="408.6">1</text>
<text x="110.8" y="408.6">2</text>
<text x="179.9" y="408.6">3</text>
<text x="249.1" y="408.6">4</text>
<text x="318.2" y="408.6">5</text>
<text x="387.3" y="408.6">6</text>
<text x="456.5" y="408.6">7</text>
<text x="525.6" y="408.6">8</text>
</g>
<g font-size="3.2" fill="#000080">
<text x="343.6" y="53.9">4</text>
<text x="344.7" y="52.1">150</text>
<text x="135.5" y="59.2">150</text>
<text x="135.5" y="62.3">150</text>
<text x="481.1" y="63.9">U1</text>
<text x="481.1" y="66.9">74HC4067DB</text>
<text x="86.1" y="82.9">QRE1113GR</text>
<text x="86.1" y="86">SS2</text>
<text x="137.2" y="93.4">QRE1113GR</text>
<text x="292.5" y="95.2">QRE1113GR</text>
<text x="345.4" y="95.2">QRE1113GR</text>
<text x="545" y="94.5">C1</text>
<text x="110.1" y="101.5">R2</text>
<text x="137.2" y="96.6">SS1</text>
<text x="161.2" y="99.8">R1</text>
<text x="292.5" y="98.3">SS10</text>
<text x="345.4" y="98.3">SS9</text>
<text x="545" y="97.7">100nF</text>
<text x="110.1" y="104.7">47</text>
<text x="161.2" y="103">47</text>
<text x="323.5" y="106.8">R10</text>
<text x="323.5" y="110">47</text>
<text x="376.4" y="111.8">47</text>
<text x="376.4" y="108.6">R9</text>
<text x="356" y="143.4">150</text>
<text x="356" y="140.3">6</text>
<text x="126.7" y="147.4">1</text>
<text x="126.7" y="150.5">150</text>
<text x="354.2" y="179.9">QRE1113GR</text>
<text x="511.8" y="178.6">P1</text>
<text x="130.2" y="185.2">QRE1113GR</text>
<text x="294.2" y="183.4">QRE1113GR</text>
<text x="354.2" y="183">SS13</text>
<text x="494.1" y="181.8">CON_7X1_IRS</text>
<text x="72" y="186.9">QRE1113GR</text>
<text x="72" y="190">SS4</text>
<text x="130.2" y="188.3">SS3</text>
<text x="294.2" y="186.5">SS14</text>
<text x="99.5" y="195">R4</text>
<text x="321.7" y="196.8">R14</text>
<text x="381.7" y="196.4">47</text>
<text x="381.7" y="193.3">R13</text>
<text x="99.5" y="198.2">47</text>
<text x="161.2" y="201.7">47</text>
<text x="161.2" y="198.6">R3</text>
<text x="321.7" y="200">47</text>
<text x="140.8" y="239.1">2</text>
<text x="352.4" y="237.3">5</text>
<text x="353.6" y="235.5">150</text>
<text x="525.1" y="239.9">U9</text>
<text x="140.8" y="242.2">150</text>
<text x="507.7" y="244">150</text>
<text x="507.7" y="240.9">8</text>
<text x="525.1" y="242.9">P2-0805UVTCS2-0.8T</text>
<text x="507.7" y="255">9</text>
<text x="528.6" y="257">P2-0805UVTCS2-0.8T</text>
<text x="528.6" y="254">U8</text>
<text x="507.7" y="258.1">150</text>
<text x="77.3" y="275.1">QRE1113GR</text>
<text x="140.8" y="275.1">QRE1113GR</text>
<text x="77.3" y="278.2">SS6</text>
<text x="140.8" y="278.2">SS5</text>
<text x="304.8" y="276.9">QRE1113GR</text>
<text x="304.8" y="280">SS12</text>
<text x="352.4" y="276.9">QRE1113GR</text>
<text x="352.4" y="280">SS11</text>
<text x="108.3" y="291.7">47</text>
<text x="108.3" y="288.5">R6</text>
<text x="171.8" y="291.7">47</text>
<text x="171.8" y="288.5">R5</text>
<text x="330.6" y="293.5">47</text>
<text x="330.6" y="290.3">R12</text>
<text x="383.5" y="293.5">47</text>
<text x="383.5" y="288.5">R11</text>
<text x="140.1" y="329">150</text>
<text x="139" y="330.8">3</text>
<text x="361.3" y="333.9">150</text>
<text x="361.3" y="330.8">7</text>
<text x="87.9" y="366.8">QRE1113GR</text>
<text x="87.9" y="370">SS8</text>
<text x="135.5" y="366.8">QRE1113GR</text>
<text x="135.5" y="370">SS7</text>
<text x="301.3" y="370.4">QRE1113GR</text>
<text x="361.3" y="370.4">QRE1113GR</text>
<text x="301.3" y="373.5">SS16</text>
<text x="361.3" y="373.5">SS15</text>
<text x="118.9" y="383.4">47</text>
<text x="118.9" y="380.2">R8</text>
<text x="166.5" y="383.4">47</text>
<text x="166.5" y="380.2">R7</text>
<text x="328.8" y="382">R16</text>
<text x="390.5" y="383.8">R15</text>
<text x="328.8" y="385.2">47</text>
<text x="390.5" y="386.9">47</text>
</g>
<g font-size="3.2">
<text x="72.1" y="64.8">2</text>
<text x="102.3" y="64.8">3</text>
<text x="72.1" y="75.4">1</text>
<text x="102.3" y="75.4">4</text>
<text x="123.2" y="75.4">2</text>
<text x="153.5" y="75.4">3</text>
<text x="278.4" y="77.1">2</text>
<text x="308.7" y="77.1">3</text>
<text x="331.4" y="77.1">2</text>
<text x="361.6" y="77.1">3</text>
<text x="123.2" y="85.9">1</text>
<text x="153.5" y="85.9">4</text>
<text x="278.4" y="87.7">1</text>
<text x="308.7" y="87.7">4</text>
<text x="331.4" y="87.7">1</text>
<text x="361.6" y="87.7">4</text>
<text x="468.5" y="110.6">12</text>
<text x="474" y="112.4">GND</text>
<text x="340.2" y="161.8">2</text>
<text x="370.4" y="161.8">3</text>
<text x="116.2" y="167.1">2</text>
<text x="146.4" y="167.1">3</text>
<text x="280.2" y="165.3">2</text>
<text x="310.4" y="165.3">3</text>
<text x="58" y="168.8">2</text>
<text x="88.2" y="168.8">3</text>
<text x="340.2" y="172.4">1</text>
<text x="370.4" y="172.4">4</text>
<text x="58" y="179.4">1</text>
<text x="88.2" y="179.4">4</text>
<text x="116.2" y="177.7">1</text>
<text x="146.4" y="177.7">4</text>
<text x="280.2" y="175.9">1</text>
<text x="310.4" y="175.9">4</text>
<text x="509.5" y="186.1">1</text>
<text x="509.5" y="189.7">2</text>
<text x="509.5" y="193.2">3</text>
<text x="509.5" y="196.7">4</text>
<text x="509.5" y="200.2">5</text>
<text x="509.5" y="203.8">6</text>
<text x="509.5" y="207.3">7</text>
<text x="63.2" y="257">2</text>
<text x="93.5" y="257">3</text>
<text x="126.7" y="257">2</text>
<text x="157" y="257">3</text>
<text x="290.8" y="258.8">2</text>
<text x="321" y="258.8">3</text>
<text x="338.4" y="258.8">2</text>
<text x="368.7" y="258.8">3</text>
<text x="63.2" y="267.6">1</text>
<text x="93.5" y="267.6">4</text>
<text x="126.7" y="267.6">1</text>
<text x="157" y="267.6">4</text>
<text x="290.8" y="269.4">1</text>
<text x="321" y="269.4">4</text>
<text x="338.4" y="269.4">1</text>
<text x="368.7" y="269.4">4</text>
<text x="73.8" y="348.8">2</text>
<text x="104.1" y="348.8">3</text>
<text x="121.5" y="348.8">2</text>
<text x="151.7" y="348.8">3</text>
<text x="287.3" y="352.3">2</text>
<text x="317.5" y="352.3">3</text>
<text x="347.2" y="352.3">2</text>
<text x="377.5" y="352.3">3</text>
<text x="73.8" y="359.3">1</text>
<text x="104.1" y="359.3">4</text>
<text x="121.5" y="359.3">1</text>
<text x="151.7" y="359.3">4</text>
<text x="287.3" y="362.9">1</text>
<text x="317.5" y="362.9">4</text>
<text x="347.2" y="362.9">1</text>
<text x="377.5" y="362.9">4</text>
</g>
<g font-size="3.2" fill="#00f">
<text x="470.5" y="71.8">1</text>
<text x="470.5" y="75.4">2</text>
<text x="474" y="73.6">Z</text>
<text x="474" y="77.1">Y7</text>
<text x="488.6" y="77.1">Y8</text>
<text x="494.1" y="75.4">23</text>
<text x="470.5" y="78.9">3</text>
<text x="470.5" y="82.4">4</text>
<text x="474" y="80.6">Y6</text>
<text x="488.6" y="80.6">Y9</text>
<text x="494.1" y="82.4">21</text>
<text x="494.1" y="78.9">22</text>
<text x="470.5" y="85.9">5</text>
<text x="470.5" y="89.5">6</text>
<text x="474" y="84.2">Y5</text>
<text x="474" y="87.7">Y4</text>
<text x="486.6" y="87.7">Y11</text>
<text x="486.6" y="84.2">Y10</text>
<text x="494.1" y="89.5">19</text>
<text x="494.1" y="85.9">20</text>
<text x="470.5" y="93">7</text>
<text x="474" y="91.2">Y3</text>
<text x="474" y="94.8">Y2</text>
<text x="486.6" y="94.8">Y13</text>
<text x="486.6" y="91.2">Y12</text>
<text x="494.1" y="93">18</text>
<text x="470.5" y="96.5">8</text>
<text x="470.5" y="100">9</text>
<text x="474" y="98.3">Y1</text>
<text x="474" y="101.8">Y0</text>
<text x="486.6" y="101.8">Y15</text>
<text x="486.6" y="98.3">Y14</text>
<text x="494.1" y="100">16</text>
<text x="494.1" y="96.5">17</text>
<text x="468.5" y="103.6">10</text>
<text x="468.5" y="107.1">11</text>
<text x="474" y="105.3">S0</text>
<text x="489.1" y="105.3">/E</text>
<text x="494.1" y="107.1">14</text>
<text x="494.1" y="103.6">15</text>
<text x="474" y="108.9">S1</text>
<text x="488.4" y="112.4">S3</text>
<text x="488.4" y="108.9">S2</text>
<text x="494.1" y="110.6">13</text>
</g>
<g font-size="3.2" fill="#f00">
<text x="494.1" y="71.8">24</text>
<text x="486" y="73.6">VCC</text>
</g>
</svg>
